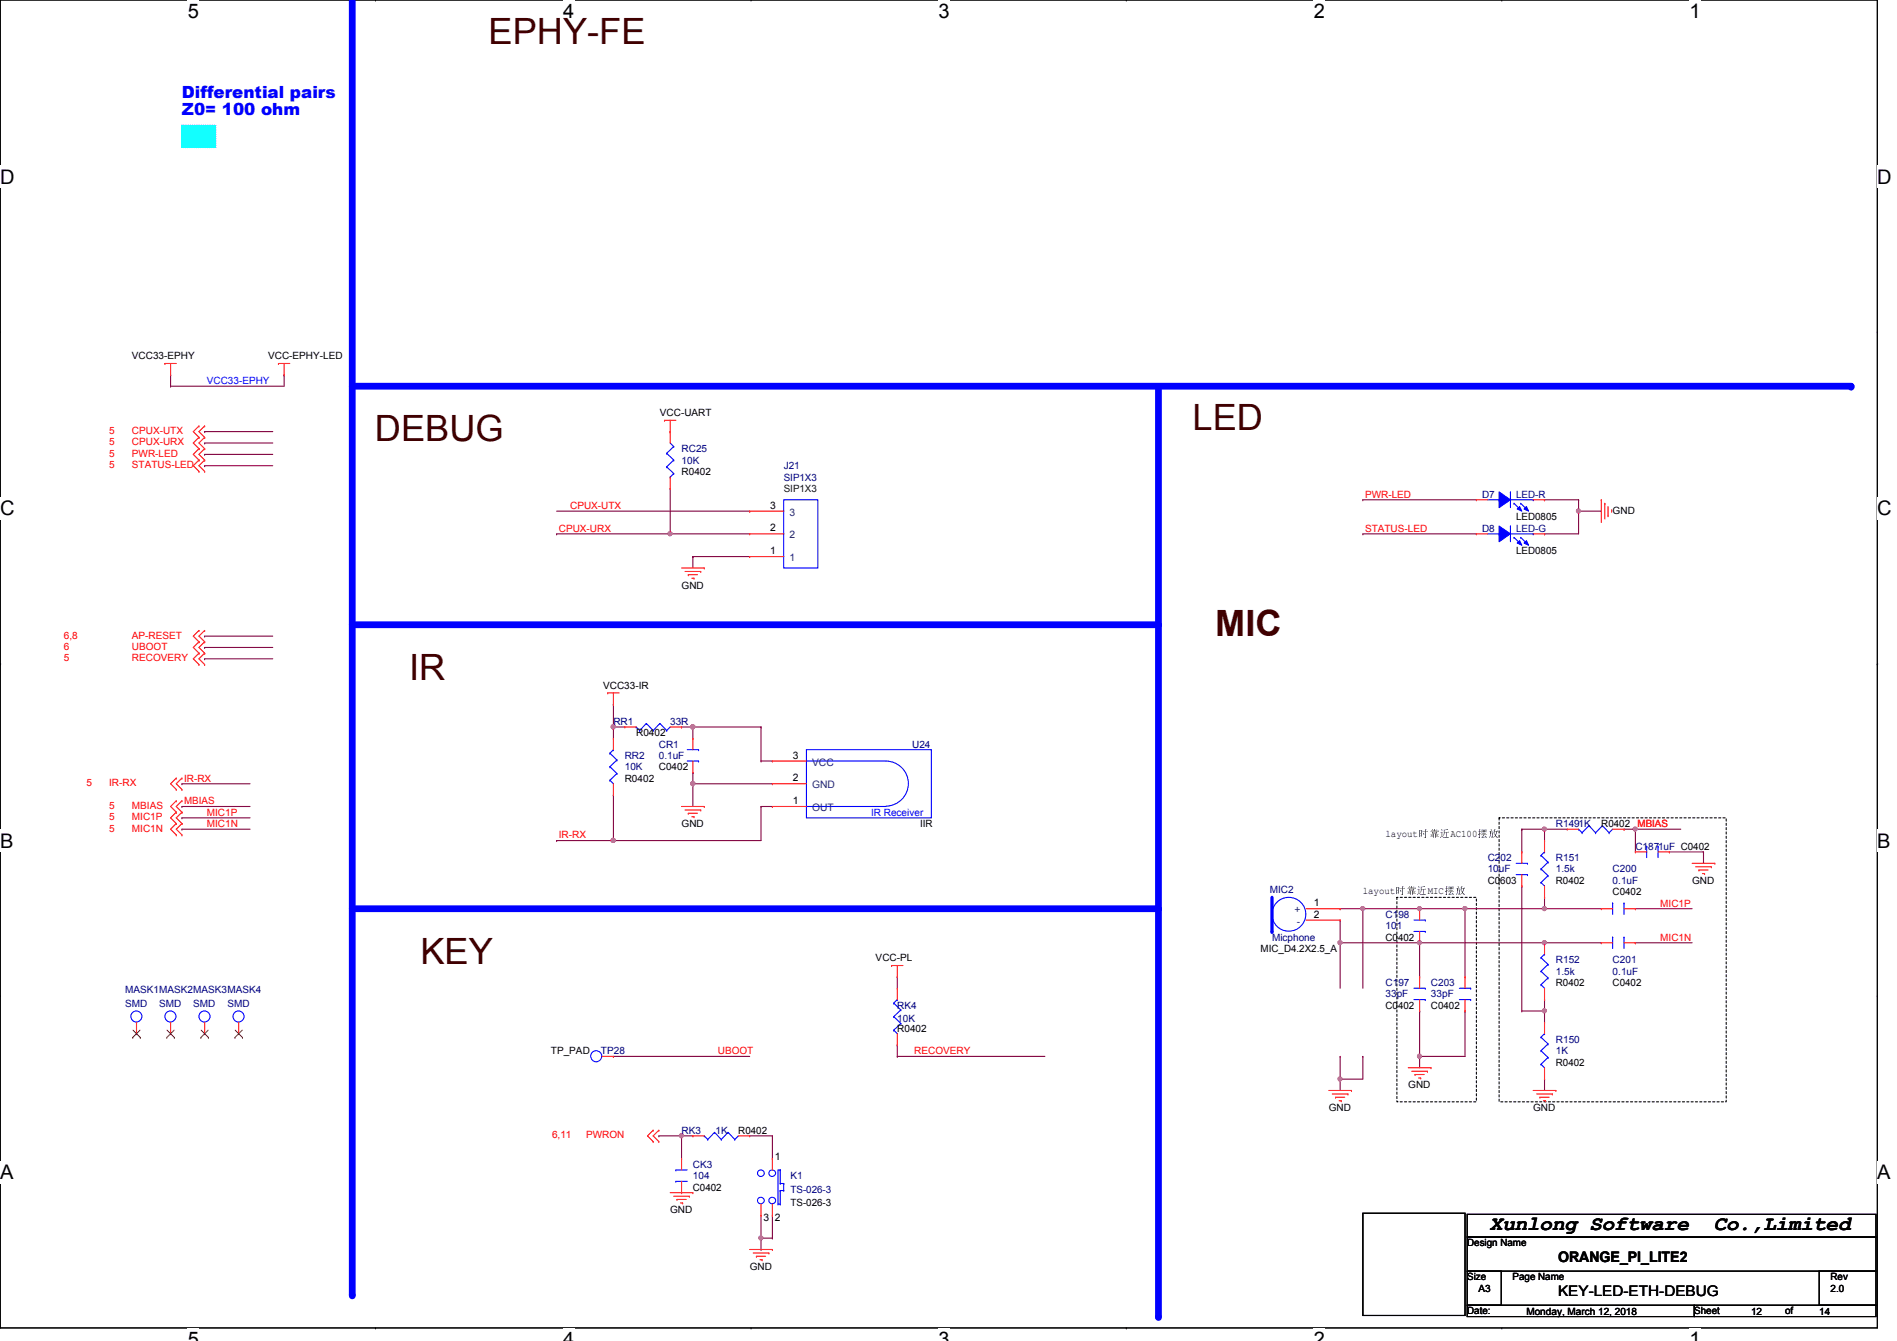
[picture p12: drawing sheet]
<svg xmlns="http://www.w3.org/2000/svg" width="297mm" height="210mm" viewBox="0 0 297 210" stroke-linecap="round" stroke-linejoin="round" font-family="sans-serif">
<path d="M0 0h294v207.9h-294z" fill="none" stroke="#000" stroke-width=".17"/>
<g fill="#fff">
<path d="M29.4 0h1.8v3.5h-1.8z"/>
<path d="M29.4 207.9h1.8v2h-1.8z"/>
</g>
<path d="M58.8 0h.1M58.8 207.9h.1" fill="none" stroke="#000" stroke-width=".17"/>
<g fill="#fff">
<path d="M88.2 0h1.7v3.5h-1.7z"/>
<path d="M88.2 207.9h1.7v2h-1.7z"/>
</g>
<path d="M117.6 0h.1M117.6 207.9h.1" fill="none" stroke="#000" stroke-width=".17"/>
<g fill="#fff">
<path d="M147 0h1.7v3.5h-1.7z"/>
<path d="M147 207.9h1.7v2h-1.7z"/>
</g>
<path d="M176.4 0h.1M176.4 207.9h.1" fill="none" stroke="#000" stroke-width=".17"/>
<g fill="#fff">
<path d="M205.7 0h1.8v3.5h-1.8z"/>
<path d="M205.7 207.9h1.8v2h-1.8z"/>
</g>
<path d="M235.2 0h.1M235.2 207.9h.1" fill="none" stroke="#000" stroke-width=".17"/>
<g fill="#fff">
<path d="M264.5 0h1.8v3.5h-1.8z"/>
<path d="M264.5 207.9h1.8v2h-1.8z"/>
<path d="M0 26h2.3v3.4h-2.3z"/>
<path d="M294 26h2.2v3.4h-2.2z"/>
<path d="M0 77.9h2.3v3.5h-2.3z"/>
<path d="M294 77.9h2.2v3.5h-2.2z"/>
</g>
<path d="M0 51.9h.1M294 51.9h.1" fill="none" stroke="#000" stroke-width=".17"/>
<g fill="#fff">
<path d="M0 129.9h2.1v3.4h-2.1z"/>
<path d="M294 129.9h2v3.4h-2z"/>
</g>
<path d="M0 103.9h.1M294 103.9h.1" fill="none" stroke="#000" stroke-width=".17"/>
<path d="M0 103.9h.1M294 103.9h.1" fill="none" stroke="#000" stroke-width=".16"/>
<g fill="#fff">
<path d="M0 181.8h2.1v3.5h-2.1z"/>
<path d="M294 181.8h2v3.5h-2z"/>
</g>
<path d="M0 155.9h.1M294 155.9h.1" fill="none" stroke="#000" stroke-width=".17"/>
<path d="M55.2 -.1v202.8" fill="none" stroke="#00f" stroke-width="1.1"/>
<circle cx="55.2" cy="202.7" r=".53" fill="#00f"/>
<path d="M55.2 60.5h234.7" fill="none" stroke="#00f" stroke-width="1.1"/>
<circle cx="289.9" cy="60.5" r=".53" fill="#00f"/>
<path d="M181.4 60.5v145.6" fill="none" stroke="#00f" stroke-width="1.1"/>
<circle cx="181.4" cy="206.1" r=".53" fill="#00f"/>
<path d="M55.2 142.2h126.2" fill="none" stroke="#00f" stroke-width="1.1"/>
<circle cx="181.4" cy="142.2" r=".53" fill="#00f"/>
<path d="M28.5 19.6h5.3v3.5h-5.3z" fill-rule="evenodd" fill="#0ff"/>
<path d="M28.5 19.6h5.3v3.5h-5.3z" fill="none" stroke="#0ff" stroke-width=".17" stroke-dasharray="0 .3"/>
<path d="M55.2 97.8h126.2" fill="none" stroke="#00f" stroke-width="1.1"/>
<circle cx="181.4" cy="97.8" r=".53" fill="#00f"/>
<path d="M234.7 128h35.6v44.5h-35.6zM218.7 140.5h12.5v32h-12.5z" fill="none" stroke="#000" stroke-width=".17" stroke-dasharray=".3 .3"/>
<path d="M32 69.3h.1M32 67.6h.1M32 69.3h10.7M32 67.6h10.7M32 99.6h.1M32 99.6h10.7M104.9 83.6h.1M104.9 83.6h12.5M108.5 87.1h.1M108.5 87.1v1.8M140.5 152.9h.1M140.5 152.9v1.8" fill="none" stroke="#800040" stroke-width=".17"/>
<circle cx="104.9" cy="83.5" r=".32" fill="#f0f"/>
<circle cx="104.9" cy="83.5" r=".32" fill="none" stroke="#f0f" stroke-width=".17"/>
<g fill="none" stroke="#800040" stroke-width=".17">
<path d="M26.7 58.7h.1M26.7 58.7v1.8M44.5 58.7h.1M44.5 58.7v1.8h-17.8M26.7 60.5h.1M32 71.1h.1M32 72.9h.1M32 71.1h10.7M32 72.9h10.7M213.4 78.2h.1M213.4 78.2h17.8M241.8 78.2h.1"/>
<path d="M241.8 78.2h5.4M108.5 87.1h.1M108.5 87.1h8.9M213.4 83.6h.1M213.4 83.6h17.8M241.8 83.6h.1M247.2 80h.1M247.2 80v3.6h-5.4M32 103.1h.1M32 101.3h.1M32 103.1h10.7M32 101.3h10.7"/>
<path d="M96.1 165.4h.1M96.1 165.4h21.3M140.5 163.6h.1M140.5 165.4h.1M140.5 163.6v1.8M140.5 165.4h23.1"/>
</g>
<circle cx="247.2" cy="80" r=".32" fill="#f0f"/>
<circle cx="247.2" cy="80" r=".32" fill="none" stroke="#f0f" stroke-width=".17"/>
<path d="M247.2 78.2h.1M247.2 78.2v1.8M247.2 80h.1M247.2 80h3.5M96.1 113.8h.1M96.1 113.8v1.8M119.2 119.1h.1M119.2 119.1h1.7M119.2 126.2h1.7M120.9 126.2h.1" fill="none" stroke="#800040" stroke-width=".17"/>
<circle cx="96" cy="113.8" r=".32" fill="#f0f"/>
<circle cx="96" cy="113.8" r=".32" fill="none" stroke="#f0f" stroke-width=".17"/>
<path d="M96.1 113.8h.1M96.1 110.2h.1M96.1 113.8h1.7M96.1 110.2v3.6" fill="none" stroke="#800040" stroke-width=".17"/>
<circle cx="96" cy="113.8" r=".32" fill="#f0f"/>
<circle cx="96" cy="113.8" r=".32" fill="none" stroke="#f0f" stroke-width=".17"/>
<path d="M108.5 122.7h.1M108.5 122.7v3.5" fill="none" stroke="#800040" stroke-width=".17"/>
<circle cx="108.5" cy="122.7" r=".32" fill="#f0f"/>
<circle cx="108.5" cy="122.7" r=".32" fill="none" stroke="#f0f" stroke-width=".17"/>
<path d="M108.5 122.7h.1M108.5 120.9h.1M108.5 122.7h12.4M108.5 120.9v1.8" fill="none" stroke="#800040" stroke-width=".17"/>
<circle cx="108.5" cy="122.7" r=".32" fill="#f0f"/>
<circle cx="108.5" cy="122.7" r=".32" fill="none" stroke="#f0f" stroke-width=".17"/>
<path d="M96.1 131.6h.1M119.2 126.2h.1M119.2 126.2v5.4h-23.1" fill="none" stroke="#800040" stroke-width=".17"/>
<circle cx="96" cy="131.5" r=".32" fill="#f0f"/>
<circle cx="96" cy="131.5" r=".32" fill="none" stroke="#f0f" stroke-width=".17"/>
<path d="M87.2 131.6h.1M87.2 131.6h8.9" fill="none" stroke="#800040" stroke-width=".17"/>
<circle cx="96" cy="131.5" r=".32" fill="#f0f"/>
<circle cx="96" cy="131.5" r=".32" fill="none" stroke="#f0f" stroke-width=".17"/>
<path d="M96.1 124.5h.1M96.1 124.5v7.1" fill="none" stroke="#800040" stroke-width=".17"/>
<circle cx="96" cy="131.5" r=".32" fill="#f0f"/>
<circle cx="96" cy="131.5" r=".32" fill="none" stroke="#f0f" stroke-width=".17"/>
<path d="M108.5 113.8h.1M108.5 113.8h10.7M119.2 113.8h.1M119.2 113.8v5.3" fill="none" stroke="#800040" stroke-width=".17"/>
<circle cx="108.5" cy="113.8" r=".32" fill="#f0f"/>
<circle cx="108.5" cy="113.8" r=".32" fill="none" stroke="#f0f" stroke-width=".17"/>
<path d="M106.7 113.8h.1M106.7 113.8h1.8" fill="none" stroke="#800040" stroke-width=".17"/>
<circle cx="108.5" cy="113.8" r=".32" fill="#f0f"/>
<circle cx="108.5" cy="113.8" r=".32" fill="none" stroke="#f0f" stroke-width=".17"/>
<path d="M108.5 113.8h.1M108.5 113.8v1.8" fill="none" stroke="#800040" stroke-width=".17"/>
<circle cx="108.5" cy="113.8" r=".32" fill="#f0f"/>
<circle cx="108.5" cy="113.8" r=".32" fill="none" stroke="#f0f" stroke-width=".17"/>
<g fill="none" stroke="#800040" stroke-width=".17">
<path d="M28.5 122.7h.1M28.5 122.7h10.7M241.8 129.8h.1M241.8 129.8h3.6M256.1 129.8h.1M256.1 129.8h7.1M222.3 142.2h.1M222.3 158.2h.1M222.3 147.6h.1M222.3 142.2h7.1M222.3 158.2v7.2M222.3 147.6h19.5"/>
<path d="M241.8 158.2h.1M241.8 158.2v1.8"/>
</g>
<circle cx="241.8" cy="147.5" r=".32" fill="#f0f"/>
<circle cx="241.8" cy="147.5" r=".32" fill="none" stroke="#f0f" stroke-width=".17"/>
<circle cx="222.3" cy="147.5" r=".32" fill="#f0f"/>
<circle cx="222.3" cy="147.5" r=".32" fill="none" stroke="#f0f" stroke-width=".17"/>
<path d="M238.3 138.7h.1M238.3 138.7v19.5M229.4 142.2h.1M229.4 142.2h12.4" fill="none" stroke="#800040" stroke-width=".17"/>
<circle cx="241.8" cy="142.2" r=".32" fill="#f0f"/>
<circle cx="241.8" cy="142.2" r=".32" fill="none" stroke="#f0f" stroke-width=".17"/>
<circle cx="229.4" cy="142.2" r=".32" fill="#f0f"/>
<circle cx="229.4" cy="142.2" r=".32" fill="none" stroke="#f0f" stroke-width=".17"/>
<path d="M238.3 158.2h.1M241.8 156.5h.1M241.8 156.5v1.7h-3.5" fill="none" stroke="#800040" stroke-width=".17"/>
<circle cx="241.8" cy="158.2" r=".32" fill="#f0f"/>
<circle cx="241.8" cy="158.2" r=".32" fill="none" stroke="#f0f" stroke-width=".17"/>
<path d="M256.1 129.8h.1M256.1 129.8v3.5M261.4 133.3h.1M261.4 133.3h5.3M266.7 133.3h.1M266.7 133.3v1.8M241.8 168.9h.1M241.8 168.9v1.8" fill="none" stroke="#800040" stroke-width=".17"/>
<circle cx="256" cy="129.8" r=".32" fill="#f0f"/>
<circle cx="256" cy="129.8" r=".32" fill="none" stroke="#f0f" stroke-width=".17"/>
<path d="M254.3 129.8h.1M254.3 129.8h1.8M209.8 168.9h.1M209.8 168.9v1.8" fill="none" stroke="#800040" stroke-width=".17"/>
<circle cx="209.8" cy="168.9" r=".32" fill="#f0f"/>
<circle cx="209.8" cy="168.9" r=".32" fill="none" stroke="#f0f" stroke-width=".17"/>
<path d="M209.8 147.6h.1M209.8 142.2h.1M209.8 144h.1M209.8 144v10.7M209.8 142.2h12.5M213.4 142.2h.1M213.4 142.2v12.5M209.8 168.9h.1M209.8 165.4h.1M209.8 165.4v3.5M213.4 165.4h.1M213.4 165.4v3.5h-3.6" fill="none" stroke="#800040" stroke-width=".17"/>
<circle cx="222.3" cy="142.2" r=".32" fill="#f0f"/>
<circle cx="222.3" cy="142.2" r=".32" fill="none" stroke="#f0f" stroke-width=".17"/>
<circle cx="213.4" cy="142.2" r=".32" fill="#f0f"/>
<circle cx="213.4" cy="142.2" r=".32" fill="none" stroke="#f0f" stroke-width=".17"/>
<path d="M238.3 129.8h.1M238.3 129.8v3.5M241.8 129.8h.1M241.8 129.8v1.8M241.8 140.5h.1M241.8 140.5v1.7M256.1 142.2h.1M256.1 147.6h.1M256.1 142.2h8.9M256.1 147.6h8.9" fill="none" stroke="#800040" stroke-width=".17"/>
<circle cx="241.8" cy="129.8" r=".32" fill="#f0f"/>
<circle cx="241.8" cy="129.8" r=".32" fill="none" stroke="#f0f" stroke-width=".17"/>
<path d="M238.3 129.8h.1M238.3 129.8h3.5M209.8 147.6h.1M209.8 147.6h12.5" fill="none" stroke="#800040" stroke-width=".17"/>
<circle cx="209.8" cy="147.5" r=".32" fill="#f0f"/>
<circle cx="209.8" cy="147.5" r=".32" fill="none" stroke="#f0f" stroke-width=".17"/>
<path d="M222.3 147.6h.1M222.3 147.6v5.3M229.4 142.2h.1M229.4 158.2h.1M229.4 142.2v10.7M229.4 158.2v7.2h-7.1M241.8 147.6h.1M241.8 142.2h.1M241.8 147.6h8.9M241.8 142.2h8.9M222.3 165.4h.1M222.3 165.4v1.7" fill="none" stroke="#800040" stroke-width=".17"/>
<circle cx="222.3" cy="165.3" r=".32" fill="#f0f"/>
<circle cx="222.3" cy="165.3" r=".32" fill="none" stroke="#f0f" stroke-width=".17"/>
<path d="M28.5 126.2h.1M28.5 128h.1M28.5 129.8h.1M28.5 126.2h10.7M28.5 128h10.7M28.5 129.8h10.7M106.7 177.8h.1M106.7 177.8h1.8" fill="none" stroke="#800040" stroke-width=".17"/>
<circle cx="106.7" cy="177.8" r=".32" fill="#f0f"/>
<circle cx="106.7" cy="177.8" r=".32" fill="none" stroke="#f0f" stroke-width=".17"/>
<path d="M103.2 177.8h.1M103.2 177.8h3.5M106.7 177.8h.1M106.7 177.8v3.6M117.4 177.8h3.5M120.9 177.8h.1M120.9 177.8v3.6M119.2 193.8h.1M119.2 190.2v3.6M120.9 181.4h.1" fill="none" stroke="#800040" stroke-width=".17"/>
<circle cx="119.1" cy="193.8" r=".32" fill="#f0f"/>
<circle cx="119.1" cy="193.8" r=".32" fill="none" stroke="#f0f" stroke-width=".17"/>
<path d="M104.9 76.5v7.1M87.2 83.6h.1M87.2 80h30.2M87.2 83.6h17.7M104.9 83.6h.1M117.4 80h.1M119.2 193.8h.1M119.2 195.6h.1M119.2 193.8h1.7M119.2 193.8v1.8M120.9 193.8h.1M120.9 190.2v3.6" fill="none" stroke="#800040" stroke-width=".17"/>
<g fill="none" stroke="#f00" stroke-width=".17">
<path d="M25.8 56.9h.1M25.8 56.9h1.8M26.7 58.7h.1M26.7 56.9v1.8M43.6 56.9h.1M43.6 56.9h1.8M44.5 58.7h.1M44.5 56.9v1.8M31.2 66.7h.1M31.2 68.5h.1M31.2 70.2h.1M31.2 72h.1"/>
<path d="M31.2 73.8h.1M31.2 66.7l-.9 .9 .9 .9M31.2 68.5l-.9 .8 .9 .9M31.2 70.2l-.9 .9 .9 .9M31.2 72l-.9 .9 .9 .9M32 66.7h.1M32 68.5h.1M32 70.2h.1M32 72h.1M32 73.8h.1M32 66.7l-.8 .9 .8 .9M32 68.5l-.8 .8 .8 .9"/>
<path d="M32 70.2l-.8 .9 .8 .9M32 72l-.8 .9 .8 .9M104.1 65.8h.1M104.1 65.8h1.7M104.9 67.6h.1M104.9 76.5h.1M104.9 65.8v3.5M104.9 74.7v1.8M250.7 78.2h.1M250.7 78.2v3.6M251.3 78.8h.1M251.3 78.8v2.4"/>
<path d="M251.8 79.3v1.4M252.3 79.8h.1M252.3 79.8v.4M31.2 98.7h.1M31.2 98.7l-.9 .9 .9 .9M32 98.7h.1M32 98.7l-.8 .9 .8 .9M106.7 88.9h3.6M107.3 89.5h2.4M107.8 90h.1M107.8 90h1.4M108.3 90.5h.4"/>
<path d="M108.7 90.5h.1M109.7 89.5h.1M110.3 88.9h.1M117.4 87.1h.1M117.4 83.6h.1M117.4 80h.1M117.4 87.1h5.3M117.4 83.6h5.3M117.4 80h5.3M251.8 80.7h.1M31.2 100.5h.1M31.2 102.2h.1"/>
<path d="M31.2 104h.1M31.2 100.5l-.9 .8 .9 .9M31.2 102.2l-.9 .9 .9 .9M32 100.5h.1M32 102.2h.1M32 104h.1M32 100.5l-.8 .8 .8 .9M32 102.2l-.8 .9 .8 .9M95.2 108.5h.1M95.2 108.5h1.7M96.1 110.2h.1M96.1 115.6h.1"/>
<path d="M96.1 108.5v1.7M96.1 115.6v1.7M97.8 113.8h.1M97.8 113.8h1.8M104.9 113.8h1.8M106.7 113.8h.1M108.5 115.6h.1M108.5 115.6v1.7M108.5 119.1v1.8M120.9 119.1h.1M120.9 119.1h5.4M27.6 121.8h.1"/>
<path d="M27.6 123.6h.1M27.6 125.3h.1M27.6 127.1h.1M27.6 128.9h.1M27.6 130.7h.1M27.6 121.8l-.9 .9 .9 .9M27.6 125.3l-.9 .9 .9 .9M27.6 127.1l-.9 .9 .9 .9M27.6 128.9l-.9 .9 .9 .9M28.5 121.8h.1M28.5 123.6h.1M28.5 125.3h.1"/>
<path d="M28.5 127.1h.1M28.5 128.9h.1M28.5 130.7h.1M28.5 121.8l-.9 .9 .9 .9M28.5 125.3l-.9 .9 .9 .9M28.5 127.1l-.9 .9 .9 .9M28.5 128.9l-.9 .9 .9 .9M96.1 124.5h.1M96.1 122.7v1.8M106.7 126.2h3.6M107.3 126.8h2.4M107.8 127.3h.1"/>
<path d="M107.8 127.3h1.4M108.3 127.8h.4M108.5 120.9h.1M108.7 127.8h.1M109.7 126.8h.1M110.3 126.2h.1M120.9 126.2h.1M120.9 122.7h.1M120.9 126.2h5.4M120.9 122.7h5.4M241.8 131.6h.1M241.8 131.6v1.7"/>
<path d="M241.8 138.7v1.8M245.4 129.8h.1M245.4 129.8h1.8M252.5 129.8h1.8M254.3 129.8h.1M256.1 133.3h.1M256.1 133.3h1.7M259.6 133.3h1.8M261.4 133.3h.1M265 135.1h3.5M265.5 135.7h2.5M266 136.2h.1"/>
<path d="M266 136.2h1.5M266.6 136.7h.3M266.9 136.7h.1M268 135.7h.1M268.5 135.1h.1M139.6 151.1h.1M139.6 151.1h1.8M140.5 152.9h.1M140.5 151.1v1.8M222.3 158.2h.1M222.3 152.9h.1M222.3 147.6h.1"/>
<path d="M222.3 142.2h.1M222.3 142.2v1.8M222.3 145.8v1.8M222.3 152.9v1.8M222.3 156.5v1.7M241.8 140.5h.1M241.8 156.5h.1M241.8 147.6h.1M241.8 147.6v1.8M241.8 154.7v1.8M250.7 142.2h.1M250.7 142.2h1.8"/>
<path d="M254.3 142.2h1.8M256.1 142.2h.1M21.4 161.8h.1M21.4 160v1.8M26.7 161.8h.1M26.7 160v1.8M32 161.8h.1M32 160v1.8M37.4 161.8h.1M37.4 160v1.8M94.3 165.4h1.8M96.1 165.4h.1"/>
<path d="M102.3 176.9h.1M102.3 178.7h.1M102.3 176.9l-.9 .9 .9 .9M103.2 176.9h.1M103.2 178.7h.1M103.2 176.9l-.9 .9 .9 .9M108.5 177.8h.1M108.5 177.8h1.8M115.6 177.8h1.8M117.4 177.8h.1M208.1 170.7h3.5M208.6 171.2h2.5"/>
<path d="M209.1 171.7h.1M209.1 171.7h1.5M209.7 172.3h.3M210 172.3h.1M211.1 171.2h.1M211.6 170.7h.1M220.5 167.1h3.6M221.1 167.7h2.4M221.6 168.2h.1M221.6 168.2h1.4M222.1 168.7h.4M222.5 168.7h.1"/>
<path d="M223.5 167.7h.1M224.1 167.1h.1M240.1 170.7h3.5M240.6 171.2h2.5M241.1 171.7h.1M241.1 171.7h1.5M241.7 172.3h.3M241.8 168.9h.1M241.8 160h.1M241.8 160v1.8M241.8 167.1v1.8M242 172.3h.1"/>
<path d="M243.1 171.2h.1M243.6 170.7h.1M104.9 186.7h3.6M105.5 187.2h2.4M106 187.7h.1M106 187.7h1.4M106.5 188.3h.4M106.7 181.4h.1M106.7 186.7h.1M106.7 181.4v1.7M106.7 184.9v1.8M106.9 188.3h.1"/>
<path d="M107.9 187.2h.1M108.5 186.7h.1M117.4 195.6h3.5M117.9 196.1h2.5M118.4 196.6h.1M118.4 196.6h1.5M119 197.2h.3M119.3 197.2h.1M120.4 196.1h.1M120.9 195.6h.1"/>
</g>
<path d="M213.4 189.9h16v16h-16zM229.7 190.1h64v3.5h-64zM229.7 193.6h64v5.4h-64zM229.7 199h5.4v5.3h-5.4zM284.9 199h8.8v5.3h-8.8zM229.7 204.3h35.6v1.8h-35.6zM265.3 204.3h28.4v1.8h-28.4z" fill="none" stroke="#000" stroke-width=".17"/>
<g fill="none" stroke="#00f" stroke-width=".17">
<path d="M104.4 71h.1M104.4 73.1h.1M104.4 71l1.1 1M104.4 73.1l1.1 1M104.9 74.7h.1M104.9 69.3l.6 .6M105.5 69.9h.1M105.5 72h.1M105.5 74.1h.1M105.5 69.9l-1.1 1.1M105.5 72l-1.1 1.1M105.5 74.1l-.6 .6"/>
<path d="M122.7 78.2h5.4v10.7h-5.4zM95.5 117.9h.1M95.5 117.9l1.1 1.1M96.1 117.3h.1M96.1 117.3l-.6 .6M96.6 119h.1M96.6 119l-1.1 1M99.6 113.8h.1M99.6 113.8l.6 .5M100.2 114.3h.1M101.2 113.2h.1M101.2 113.2l1.1 1.1"/>
<path d="M101.2 113.2l-1 1.1M102.3 114.3h.1M103.3 113.2h.1M103.3 113.2l1.1 1.1M103.3 113.2l-1 1.1M104.4 114.3h.1M104.9 113.8l-.5 .5M107.6 119.1h1.8M107.6 117.3h1.8M109.4 119.1h.1M109.4 117.3h.1M126.3 117.3h19.5v10.7h-19.5z"/>
<path d="M126.3 119.1h12.4a3.5 3.5 0 0 1 3.5 3.6 3.5 3.5 0 0 1-3.5 3.5M126.3 119.1h.1M95.5 122.1h.1M95.5 120h.1M95.5 122.1l.6 .6M95.5 120l1.1 1.1M96.6 121.1h.1M96.6 121.1l-1.1 1M126.3 126.2h.1M126.3 126.2h12.4M241.3 138.1h.1M241.3 136h.1"/>
<path d="M241.3 133.9h.1M241.3 138.1l.5 .6M241.3 136l1.1 1.1M241.3 133.9l1.1 1.1M241.8 133.3h.1M241.8 133.3l-.5 .6M242.4 137.1h.1M242.4 135h.1M242.4 137.1l-1.1 1M242.4 135l-1.1 1M247.2 129.8h.1M247.2 129.8l.5 .5"/>
<path d="M247.7 130.3h.1M248.8 129.2h.1M248.8 129.2l1 1.1M248.8 129.2l-1.1 1.1M249.8 130.3h.1M250.9 129.2h.1M250.9 129.2l1.1 1.1M250.9 129.2l-1.1 1.1M252 130.3h.1M252.5 129.8l-.5 .5M257.8 132.5h.1M257.8 132.5v1.7"/>
<path d="M259.6 132.5h.1M259.6 132.5v1.7M221.4 156.5h1.8M221.4 154.7h1.8M221.4 145.8h1.8M221.4 144h1.8M223.2 156.5h.1M223.2 154.7h.1M223.2 145.8h.1M223.2 144h.1M241.3 154.1h.1M241.3 152h.1"/>
<path d="M241.3 149.9h.1M241.3 154.1l.5 .6M241.3 152l1.1 1.1M241.3 149.9l1.1 1.1M241.8 149.4h.1M241.8 149.4l-.5 .5M242.4 153.1h.1M242.4 151h.1M242.4 153.1l-1.1 1M242.4 151l-1.1 1M252.5 141.4h.1M252.5 141.4v1.7"/>
<path d="M254.3 141.4h.1M254.3 141.4v1.7M110.3 177.8h.1M110.3 177.8l.5 .6M110.8 178.4h.1M111.9 177.2h.1M111.9 177.2l1 1.2M111.9 177.2l-1.1 1.2M112.9 178.4h.1M114 177.2h.1M114 177.2l1.1 1.2M114 177.2l-1.1 1.2"/>
<path d="M115.1 178.4h.1M115.6 177.8l-.5 .6M241.3 166.6h.1M241.3 164.5h.1M241.3 162.3h.1M241.3 166.6l.5 .5M241.3 164.5l1.1 1M241.3 162.3l1.1 1.1M241.8 161.8h.1M241.8 161.8l-.5 .5M242.4 165.5h.1M242.4 163.4h.1"/>
<path d="M242.4 165.5l-1.1 1.1M242.4 163.4l-1.1 1.1M105.8 183.1h.1M105.8 184.9h.1M105.8 183.1h1.8M105.8 184.9h1.8"/>
<circle cx="21.4" cy="159.1" r=".87"/>
<circle cx="26.7" cy="159.1" r=".87"/>
<circle cx="32" cy="159.1" r=".87"/>
<circle cx="37.4" cy="159.1" r=".87"/>
<circle cx="93.4" cy="165.3" r=".87"/>
</g>
<g fill="none" stroke="#804000" stroke-width=".16">
<path d="M20.8 162.4h.1M20.8 161.2l1.2 1.2M21.9 161.2l-1.1 1.2M22 162.4h.1M26.1 162.4h.1M26.2 161.2l1.1 1.2M27.3 161.2l-1.2 1.2M27.3 162.4h.1M31.5 162.4h.1M31.5 161.2l1.1 1.2M32.6 161.2l-1.1 1.2M32.6 162.4h.1"/>
<path d="M36.8 162.4h.1M36.8 161.2l1.2 1.2M37.9 161.2l-1.1 1.2M38 162.4h.1"/>
</g>
<path d="M199.2 140.5v5.3" fill="none" stroke="#00f" stroke-width=".51"/>
<circle cx="199.2" cy="145.8" r=".25" fill="#00f"/>
<g fill="none" stroke="#00f" stroke-width=".17">
<path d="M233 78.2h1.7M234.7 78.2h.1M236.5 77h.1M236.5 77v2.5M236.5 78.2h3.6M240.1 78.2h.1M237.4 136.9h1.8M237.4 135.1h1.8M239.2 136.9h.1M239.2 135.1h.1M140 159.1h.1M140 157h.1"/>
<path d="M140 159.1l1.1 1.1M140 157l1.1 1.1M140.5 156.5h.1M140.5 156.5l-.5 .5M141.1 158.1h.1M141.1 158.1l-1.1 1M252.5 146.7h.1M252.5 146.7v1.8M254.3 146.7h.1M254.3 146.7v1.8M140 161.2h.1M140 161.2l.5 .6"/>
<path d="M141.1 160.2h.1M141.1 160.2l-1.1 1M121.8 188.5h.1M121.8 188.5h.4M122.2 188.5h.1M122.2 186.4h.1M122.2 185.3h.1M122.2 183.1h.1M122.2 183.1h-.4v5.4M122.2 183.1v2.2M122.2 186.4v2.1M122.2 186.4h.5"/>
<path d="M122.2 185.3h.5M122.7 186.4h.1M122.7 185.3h.1M122.7 185.3v1.1"/>
<circle cx="201.8" cy="143.1" r="2.65"/>
<circle cx="119.1" cy="183.6" r=".52"/>
<circle cx="119.1" cy="187.9" r=".52"/>
<circle cx="120.9" cy="187.9" r=".52"/>
<circle cx="120.9" cy="183.6" r=".52"/>
</g>
<g fill="none" stroke="#f00" stroke-width=".17">
<path d="M238.3 138.7h.1M238.3 133.3h.1M238.3 133.3v1.8M238.3 136.9v1.8M140.5 154.7h.1M140.5 154.7v1.8M204.5 142.2h5.3M204.5 144h5.3M209.8 142.2h.1M209.8 144h.1M250.7 147.6h.1M250.7 147.6h1.8"/>
<path d="M254.3 147.6h1.8M256.1 147.6h.1M140.5 163.6h.1M140.5 161.8v1.8M119.2 190.2h.1M119.2 188.5v1.7M120.9 181.4h.1M120.9 190.2h.1M120.9 181.4v1.7M120.9 188.5v1.7"/>
</g>
<path d="M234.7 77l1.8 1.2-1.8 1.3z" fill-rule="evenodd" fill="#00f"/>
<path d="M234.7 77l1.8 1.2-1.8 1.3z" fill="none" stroke="#00f" stroke-width=".17"/>
<path d="M238.6 79.7l.4-.4 .3 .7z" fill-rule="evenodd" fill="#00f"/>
<path d="M238.6 79.7l.4-.4 .3 .7z" fill="none" stroke="#00f" stroke-width=".17"/>
<path d="M238 79.3l.3 .7-.7-.3z" fill-rule="evenodd" fill="#00f"/>
<g fill="none" stroke="#00f" stroke-width=".17">
<path d="M237.1 78.8h.1M237.1 78.8l1 1M238 79.3l.3 .7-.7-.3zM238.1 78.8h.1M238.1 78.8l1.1 1M233 83.6h1.7M234.7 83.6h.1M236.5 82.3h.1M236.5 82.3v2.5M236.5 83.6h3.6M240.1 83.6h.1M228.5 156.5h1.8"/>
<path d="M228.5 154.7h1.8M230.3 156.5h.1M230.3 154.7h.1"/>
</g>
<path d="M231.2 78.2h.1M231.2 78.2h1.8M240.1 78.2h1.7M241.8 78.2h.1M229.4 158.2h.1M229.4 152.9h.1M229.4 152.9v1.8M229.4 156.5v1.7" fill="none" stroke="#f00" stroke-width=".17"/>
<path d="M234.7 82.3l1.8 1.3-1.8 1.2z" fill-rule="evenodd" fill="#00f"/>
<path d="M234.7 82.3l1.8 1.3-1.8 1.2z" fill="none" stroke="#00f" stroke-width=".17"/>
<path d="M238.6 85l.4-.4 .3 .7z" fill-rule="evenodd" fill="#00f"/>
<path d="M238.6 85l.4-.4 .3 .7z" fill="none" stroke="#00f" stroke-width=".17"/>
<path d="M238 84.6l.3 .7-.7-.3z" fill-rule="evenodd" fill="#00f"/>
<path d="M237.1 84.1h.1M237.1 84.1l1 1.1M238 84.6l.3 .7-.7-.3zM238.1 84.1h.1M238.1 84.1l1.1 1.1" fill="none" stroke="#00f" stroke-width=".17"/>
<path d="M231.2 83.6h.1M231.2 83.6h1.8M240.1 83.6h1.7M241.8 83.6h.1" fill="none" stroke="#f00" stroke-width=".17"/>
<circle cx="104.9" cy="83.5" r=".32" fill="#f0f"/>
<circle cx="104.9" cy="83.5" r=".32" fill="none" stroke="#f0f" stroke-width=".17"/>
<circle cx="247.2" cy="80" r=".32" fill="#f0f"/>
<circle cx="247.2" cy="80" r=".32" fill="none" stroke="#f0f" stroke-width=".17"/>
<circle cx="96" cy="113.8" r=".32" fill="#f0f"/>
<circle cx="96" cy="113.8" r=".32" fill="none" stroke="#f0f" stroke-width=".17"/>
<circle cx="96" cy="113.8" r=".32" fill="#f0f"/>
<circle cx="96" cy="113.8" r=".32" fill="none" stroke="#f0f" stroke-width=".17"/>
<circle cx="108.5" cy="122.7" r=".32" fill="#f0f"/>
<circle cx="108.5" cy="122.7" r=".32" fill="none" stroke="#f0f" stroke-width=".17"/>
<circle cx="108.5" cy="122.7" r=".32" fill="#f0f"/>
<circle cx="108.5" cy="122.7" r=".32" fill="none" stroke="#f0f" stroke-width=".17"/>
<circle cx="96" cy="131.5" r=".32" fill="#f0f"/>
<circle cx="96" cy="131.5" r=".32" fill="none" stroke="#f0f" stroke-width=".17"/>
<circle cx="96" cy="131.5" r=".32" fill="#f0f"/>
<circle cx="96" cy="131.5" r=".32" fill="none" stroke="#f0f" stroke-width=".17"/>
<circle cx="96" cy="131.5" r=".32" fill="#f0f"/>
<circle cx="96" cy="131.5" r=".32" fill="none" stroke="#f0f" stroke-width=".17"/>
<circle cx="108.5" cy="113.8" r=".32" fill="#f0f"/>
<circle cx="108.5" cy="113.8" r=".32" fill="none" stroke="#f0f" stroke-width=".17"/>
<circle cx="108.5" cy="113.8" r=".32" fill="#f0f"/>
<circle cx="108.5" cy="113.8" r=".32" fill="none" stroke="#f0f" stroke-width=".17"/>
<circle cx="108.5" cy="113.8" r=".32" fill="#f0f"/>
<circle cx="108.5" cy="113.8" r=".32" fill="none" stroke="#f0f" stroke-width=".17"/>
<circle cx="241.8" cy="147.5" r=".32" fill="#f0f"/>
<circle cx="241.8" cy="147.5" r=".32" fill="none" stroke="#f0f" stroke-width=".17"/>
<circle cx="222.3" cy="147.5" r=".32" fill="#f0f"/>
<circle cx="222.3" cy="147.5" r=".32" fill="none" stroke="#f0f" stroke-width=".17"/>
<circle cx="241.8" cy="142.2" r=".32" fill="#f0f"/>
<circle cx="241.8" cy="142.2" r=".32" fill="none" stroke="#f0f" stroke-width=".17"/>
<circle cx="229.4" cy="142.2" r=".32" fill="#f0f"/>
<circle cx="229.4" cy="142.2" r=".32" fill="none" stroke="#f0f" stroke-width=".17"/>
<circle cx="241.8" cy="158.2" r=".32" fill="#f0f"/>
<circle cx="241.8" cy="158.2" r=".32" fill="none" stroke="#f0f" stroke-width=".17"/>
<circle cx="256" cy="129.8" r=".32" fill="#f0f"/>
<circle cx="256" cy="129.8" r=".32" fill="none" stroke="#f0f" stroke-width=".17"/>
<circle cx="209.8" cy="168.9" r=".32" fill="#f0f"/>
<circle cx="209.8" cy="168.9" r=".32" fill="none" stroke="#f0f" stroke-width=".17"/>
<circle cx="222.3" cy="142.2" r=".32" fill="#f0f"/>
<circle cx="222.3" cy="142.2" r=".32" fill="none" stroke="#f0f" stroke-width=".17"/>
<circle cx="213.4" cy="142.2" r=".32" fill="#f0f"/>
<circle cx="213.4" cy="142.2" r=".32" fill="none" stroke="#f0f" stroke-width=".17"/>
<circle cx="241.8" cy="129.8" r=".32" fill="#f0f"/>
<circle cx="241.8" cy="129.8" r=".32" fill="none" stroke="#f0f" stroke-width=".17"/>
<circle cx="209.8" cy="147.5" r=".32" fill="#f0f"/>
<circle cx="209.8" cy="147.5" r=".32" fill="none" stroke="#f0f" stroke-width=".17"/>
<circle cx="222.3" cy="165.3" r=".32" fill="#f0f"/>
<circle cx="222.3" cy="165.3" r=".32" fill="none" stroke="#f0f" stroke-width=".17"/>
<circle cx="106.7" cy="177.8" r=".32" fill="#f0f"/>
<circle cx="106.7" cy="177.8" r=".32" fill="none" stroke="#f0f" stroke-width=".17"/>
<circle cx="119.1" cy="193.8" r=".32" fill="#f0f"/>
<circle cx="119.1" cy="193.8" r=".32" fill="none" stroke="#f0f" stroke-width=".17"/>
<g font-size="5.7" fill="#400000">
<text x="76.5" y="6.9">EPHY-FE</text>
<text x="58.7" y="69.1">DEBUG</text>
<text x="186.7" y="67.3">LED</text>
<text x="190.3" y="99.5">MIC</text>
<text x="64" y="106.4">IR</text>
<text x="65.8" y="150.9">KEY</text>
</g>
<g font-size="3.2">
<text x="233.3" y="192.6">Xunlong Software</text>
<text x="268.3" y="192.6">Co.,Limited</text>
</g>
<g font-size="3.1">
<text x="29.4" y="2.8">5</text>
<text x="88.2" y="2.8">4</text>
<text x="147" y="2.8">3</text>
<text x="205.7" y="2.8">2</text>
<text x="264.5" y="2.8">1</text>
<text x="0" y="28.7">D</text>
<text x="294" y="28.7">D</text>
<text x="0" y="80.7">C</text>
<text x="294" y="80.7">C</text>
<text x="0" y="132.7">B</text>
<text x="294" y="132.7">B</text>
<text x="0" y="184.6">A</text>
<text x="294" y="184.6">A</text>
<text x="29.4" y="210.7">5</text>
<text x="88.2" y="210.7">4</text>
<text x="147" y="210.7">3</text>
<text x="205.7" y="210.7">2</text>
<text x="264.5" y="210.7">1</text>
</g>
<g font-size="2.6" fill="#00f">
<text x="28.5" y="15.3">Differential pairs</text>
<text x="28.5" y="17.9">Z0= 100 ohm</text>
</g>
<g font-size="2.3">
<text x="244" y="197.5">ORANGE_PI_LITE2</text>
<text x="244" y="202.8">KEY-LED-ETH-DEBUG</text>
</g>
<g font-size="1.6">
<text x="20.7" y="56.2">VCC33-EPHY</text>
<text x="42" y="56.2">VCC-EPHY-LED</text>
<text x="103.3" y="65.1">VCC-UART</text>
<text x="106.7" y="74.3">R0402</text>
<text x="120.6" y="83.2">2</text>
<text x="120.6" y="79.6">3</text>
<text x="237.4" y="81.4">LED0805</text>
<text x="252.5" y="80.4">GND</text>
<text x="120.6" y="86.7">1</text>
<text x="237.4" y="86.8">LED0805</text>
<text x="106.7" y="92.1">GND</text>
<text x="94.4" y="107.8">VCC33-IR</text>
<text x="99.6" y="115.2">R0402</text>
<text x="124.2" y="118.7">3</text>
<text x="97.8" y="122.3">R0402</text>
<text x="103.2" y="120.6">C0402</text>
<text x="124.2" y="125.9">1</text>
<text x="124.2" y="122.3">2</text>
<text x="106.7" y="129.5">GND</text>
<text x="144.1" y="129.5">IIR</text>
<text x="217" y="131">layout时靠靠AC100摆摆</text>
<text x="250.7" y="129.5">R0402</text>
<text x="205.7" y="141.9">1</text>
<text x="205.7" y="143.6">2</text>
<text x="213.4" y="139.9">layout时靠靠MIC摆摆</text>
<text x="233" y="138.3">C0603</text>
<text x="243.6" y="138.3">R0402</text>
<text x="252.5" y="140.1">C0402</text>
<text x="265" y="138.3">GND</text>
<text x="197.4" y="149">MIC_D4.2X2.5_A</text>
<text x="217" y="147.2">C0402</text>
<text x="137.1" y="150.5">VCC-PL</text>
<text x="243.6" y="154.3">R0402</text>
<text x="252.5" y="154.3">C0402</text>
<text x="140.5" y="161.5">R0402</text>
<text x="217" y="157.9">C0402</text>
<text x="224.1" y="157.9">C0402</text>
<text x="86.3" y="165">TP_PAD</text>
<text x="243.6" y="166.8">R0402</text>
<text x="208.1" y="173.9">GND</text>
<text x="220.5" y="170.3">GND</text>
<text x="240.1" y="173.9">GND</text>
<text x="115.6" y="177.5">R0402</text>
<text x="121.3" y="181.5">1</text>
<text x="104.9" y="189.9">GND</text>
<text x="108.5" y="186.4">C0402</text>
<text x="119.5" y="191.1">3</text>
<text x="121.3" y="191.1">2</text>
<text x="123.8" y="188.8">TS-026-3</text>
<text x="229.7" y="195.1">Design Name</text>
<text x="117.4" y="198.8">GND</text>
<text x="229.7" y="200.4">Size</text>
<text x="231.5" y="202.2">A3</text>
<text x="236.9" y="200.4">Page Name</text>
<text x="286.6" y="202.2">2.0</text>
<text x="286.6" y="200.4">Rev</text>
<text x="229.7" y="205.7">Date:</text>
<text x="239" y="205.9">Monday, March 12, 2018</text>
<text x="265.3" y="205.7">Sheet</text>
<text x="274.2" y="205.9">12</text>
<text x="279.5" y="205.7">of</text>
<text x="284.9" y="205.9">14</text>
</g>
<g font-size="1.6" fill="#00f">
<text x="32.4" y="60.1">VCC33-EPHY</text>
<text x="136.4" y="127.7">IR Receiver</text>
</g>
<g font-size="1.6" fill="#f00">
<text x="17.1" y="67.9">5</text>
<text x="17.1" y="69.7">5</text>
<text x="17.1" y="71.5">5</text>
<text x="20.7" y="67.9">CPUX-UTX</text>
<text x="20.7" y="69.7">CPUX-URX</text>
<text x="20.7" y="71.5">PWR-LED</text>
<text x="17.1" y="73.3">5</text>
<text x="20.7" y="73.3">STATUS-LED</text>
<text x="213.7" y="77.9">PWR-LED</text>
<text x="87.5" y="83.2">CPUX-URX</text>
<text x="89.3" y="79.7">CPUX-UTX</text>
<text x="213.7" y="83.2">STATUS-LED</text>
<text x="10" y="99.9">6,8</text>
<text x="10" y="101.7">6</text>
<text x="20.7" y="99.9">AP-RESET</text>
<text x="20.7" y="101.7">UBOOT</text>
<text x="10" y="103.5">5</text>
<text x="20.7" y="103.5">RECOVERY</text>
<text x="13.5" y="123.1">5</text>
<text x="17.1" y="123.1">IR-RX</text>
<text x="28.8" y="122.3">IR-RX</text>
<text x="28.8" y="125.9">MBIAS</text>
<text x="17.1" y="126.6">5</text>
<text x="17.1" y="128.4">5</text>
<text x="17.1" y="130.2">5</text>
<text x="20.7" y="126.6">MBIAS</text>
<text x="20.7" y="128.4">MIC1P</text>
<text x="20.7" y="130.2">MIC1N</text>
<text x="32.4" y="127.7">MIC1P</text>
<text x="32.4" y="129.5">MIC1N</text>
<text x="87.5" y="131.2">IR-RX</text>
<text x="256.4" y="129.5">MBIAS</text>
<text x="260" y="141.9">MIC1P</text>
<text x="260" y="147.2">MIC1N</text>
<text x="112.4" y="165">UBOOT</text>
<text x="143.2" y="165">RECOVERY</text>
<text x="86.4" y="178.2">6,11</text>
<text x="91.8" y="178.2">PWRON</text>
</g>
<g font-size="1.6" fill="#000080">
<text x="106.7" y="70.8">RC25</text>
<text x="106.7" y="72.6">10K</text>
<text x="122.7" y="73.4">J21</text>
<text x="122.7" y="75.2">SIP1X3</text>
<text x="232.1" y="77.9">D7</text>
<text x="237.4" y="77.9">LED-R</text>
<text x="232.1" y="83.2">D8</text>
<text x="237.4" y="83.2">LED-G</text>
<text x="96.1" y="113.5">RR1</text>
<text x="104.9" y="113.5">33R</text>
<text x="97.8" y="118.8">RR2</text>
<text x="103.2" y="117">CR1</text>
<text x="103.2" y="118.8">0.1uF</text>
<text x="142.8" y="117">U24</text>
<text x="97.8" y="120.6">10K</text>
<text x="243.6" y="129.5">R1491K</text>
<text x="233" y="134.8">C202</text>
<text x="233" y="136.6">10uF</text>
<text x="243.6" y="134.8">R151</text>
<text x="243.6" y="136.6">1.5k</text>
<text x="252.5" y="136.6">C200</text>
<text x="256.1" y="133">C1871uF C0402</text>
<text x="198.8" y="139.8">MIC2</text>
<text x="217" y="143.7">C198</text>
<text x="252.5" y="138.3">0.1uF</text>
<text x="199.2" y="147.2">Micphone</text>
<text x="217" y="145.5">101</text>
<text x="19.6" y="155.4">MASK1MASK2MASK3MASK4</text>
<text x="217" y="154.3">C197</text>
<text x="224.1" y="154.3">C203</text>
<text x="243.6" y="150.8">R152</text>
<text x="243.6" y="152.6">1.5k</text>
<text x="252.5" y="150.8">C201</text>
<text x="252.5" y="152.6">0.1uF</text>
<text x="19.6" y="157.6">SMD</text>
<text x="24.9" y="157.6">SMD</text>
<text x="30.3" y="157.6">SMD</text>
<text x="35.6" y="157.6">SMD</text>
<text x="140.5" y="157.9">RK4</text>
<text x="140.5" y="160">10K</text>
<text x="217" y="156.1">33pF</text>
<text x="224.1" y="156.1">33pF</text>
<text x="94.1" y="165">TP28</text>
<text x="243.6" y="163.2">R150</text>
<text x="243.6" y="165">1K</text>
<text x="106.7" y="177.5">RK3</text>
<text x="112.1" y="177.5">1K</text>
<text x="108.5" y="182.8">CK3</text>
<text x="108.5" y="184.6">104</text>
<text x="123.8" y="184.6">K1</text>
<text x="123.8" y="186.7">TS-026-3</text>
</g>
<text font-size="1.6" fill="#004000" x="122.7" y="77">SIP1X3</text>
<g font-size="1.6" fill="#004080">
<text x="123.6" y="80.7">3</text>
<text x="123.6" y="87.8">1</text>
<text x="123.6" y="84.3">2</text>
<text x="127.2" y="119.8">VCC</text>
<text x="127.2" y="123.4">GND</text>
<text x="127.2" y="127">OUT</text>
<text x="202.7" y="143">+</text>
<text x="203.1" y="144.7">-</text>
</g>
</svg>
